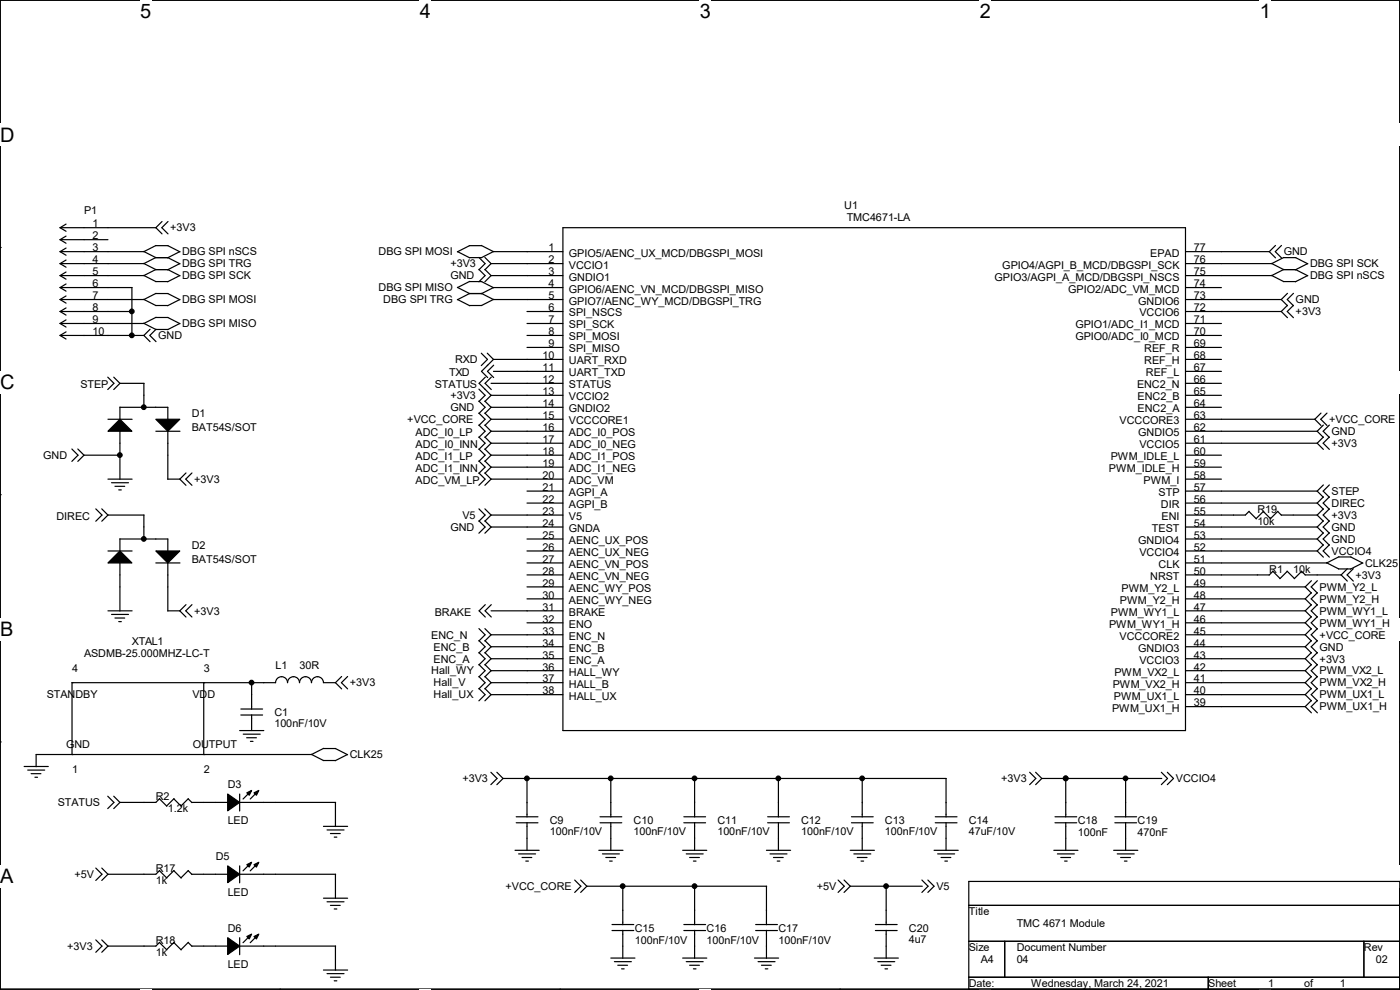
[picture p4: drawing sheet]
<svg xmlns="http://www.w3.org/2000/svg" width="297mm" height="210mm" viewBox="0 0 297 210" stroke-linecap="round" stroke-linejoin="round" font-family="sans-serif">
<path d="M0 0h297v209.8h-297z" fill="none" stroke="#000" stroke-width=".25"/>
<g fill="#fff">
<path d="M29.7 0h2.4v4.8h-2.4z"/>
<path d="M29.7 209.8h2.4v.2h-2.4z"/>
</g>
<path d="M59.4 0h.1M59.4 209.8h.1" fill="none" stroke="#000" stroke-width=".25"/>
<g fill="#fff">
<path d="M89.1 0h2.3v4.8h-2.3z"/>
<path d="M89.1 209.8h2.3v.2h-2.3z"/>
</g>
<path d="M118.8 0h.1M118.8 209.8h.1" fill="none" stroke="#000" stroke-width=".25"/>
<g fill="#fff">
<path d="M148.5 0h2.3v4.8h-2.3z"/>
<path d="M148.5 209.8h2.3v.2h-2.3z"/>
</g>
<path d="M178.2 0h.1M178.2 209.8h.1" fill="none" stroke="#000" stroke-width=".25"/>
<g fill="#fff">
<path d="M207.9 0h2.3v4.8h-2.3z"/>
<path d="M207.9 209.8h2.3v.2h-2.3z"/>
</g>
<path d="M237.6 0h.1M237.6 209.8h.1" fill="none" stroke="#000" stroke-width=".25"/>
<g fill="#fff">
<path d="M267.3 0h2.3v4.8h-2.3z"/>
<path d="M267.3 209.8h2.3v.2h-2.3z"/>
<path d="M0 26.2h3.1v4.8h-3.1z"/>
<path d="M297 26.2v4.8z"/>
<path d="M0 78.7h3.1v4.7h-3.1z"/>
<path d="M297 78.7v4.7z"/>
</g>
<path d="M0 52.5h.1M297 52.5h.1" fill="none" stroke="#000" stroke-width=".25"/>
<g fill="#fff">
<path d="M0 131.1h2.9v4.8h-2.9z"/>
<path d="M297 131.1v4.8z"/>
</g>
<path d="M0 104.9h.1M297 104.9h.1" fill="none" stroke="#000" stroke-width=".25"/>
<g fill="#fff">
<path d="M0 183.6h2.9v4.7h-2.9z"/>
<path d="M296.9 183.6h.1v4.7h-.1z"/>
</g>
<g fill="none" stroke="#000" stroke-width=".25">
<path d="M12.7 48.3h20.4M12.7 53.4h17.9M12.7 58.5h17.9M12.7 55.9h17.9M12.7 50.8h10.2M12.7 48.3l1.3 .8M12.7 50.8l1.3 .8M12.7 53.4l1.3 .7M12.7 55.9l1.3 .8M12.7 58.5l1.3 .7M14 47.5l-1.3 .8M14 50.1l-1.3 .7"/>
<path d="M14 52.6l-1.3 .8M14 55.2l-1.3 .7M14 57.7l-1.3 .8M30.5 58.4l2.5 1.3h2.6M33.1 52.1h2.5M33.1 52.1l-2.6 1.3 2.6 1.3h2.5M33.1 57.1l-2.6 1.4M33.1 54.6l-2.6 1.3 2.5 1.3h2.6M34.4 47l-1.3 1.3 1.3 1.3M35.6 52.1l2.6 1.3M35.6 57.2l2.6 1.3M35.6 54.7l2.6 1.3"/>
<path d="M35.6 47l-1.3 1.3 1.3 1.3M38.1 53.4l-2.5 1.3M38.1 58.5l-2.5 1.3M38.1 55.9l-2.5 1.3M97.1 53.4l2.6 1.3M99.6 52.1h2.6M99.6 54.7h2.6M99.6 59.7h2.6M99.6 52.1l-2.6 1.3M99.7 59.7l-2.6 1.3M101.6 54.6l1.3 1.3-1.3 1.3M101.6 57.1l1.3 1.4-1.3 1.3"/>
<path d="M102.1 52.1l2.6 1.3h14.7M102.2 59.7l2.5 1.3M102.9 54.6l1.3 1.3M102.9 57.1l1.3 1.4M104.2 55.9l-1.3 1.3M104.2 58.5l-1.3 1.3M104.2 58.5h15.2M104.2 55.9h15.2M104.7 53.3l-2.5 1.4M119.4 48.3h132.1v106.7h-132.1zM251.5 53.4h17.8M251.5 58.5h18.3"/>
<path d="M251.5 55.9h18.3M269.7 55.9l2.7 1.2-2.6 1.4M269.7 58.4l2.6 1.3M269.8 55.9l2.5-1.2h2.6l2.6 1.3M270.6 52.1l-1.3 1.3 1.3 1.3M271.9 52.1l-1.3 1.3 1.3 1.3M272.3 57.2h2.6l2.6 1.3M272.3 59.7h2.6M277.4 58.5l-2.6 1.3M277.4 55.9l-2.6 1.3M12.7 63.5h17.9M12.7 71.2h17.9"/>
<path d="M12.7 68.6h17.9M12.7 61h15.3v10.2M12.7 66.1h15.3M12.7 61l1.3 .8M12.7 63.5l1.3 .8M12.7 66.1l1.3 .7M12.7 68.6l1.3 .8M12.7 71.2l1.3 .7M14 60.2l-1.3 .8M14 62.8l-1.3 .7M14 65.3l-1.3 .8M14 67.9l-1.3 .7"/>
<path d="M14 70.4l-1.3 .8M30.5 63.5l2.5 1.3h2.6M30.5 68.6l2.5 1.3h2.6M31.8 69.8l-1.3 1.4 1.3 1.3M33.1 62.3h2.5M33.1 67.4h2.5M33.1 69.8l-1.3 1.4 1.3 1.3M33.1 62.2l-2.6 1.3M33.1 67.3l-2.6 1.3M35.6 62.3l2.6 1.3M35.6 67.4l2.6 1.3M38.1 63.5l-2.5 1.4"/>
<path d="M38.1 68.6l-2.5 1.3M97 61l2.6 1.3-2.6 1.3M97.1 63.5l2.6 1.4M99.6 62.3h2.6M99.6 64.8h2.6M102.1 74.9l1.3 1.3-1.3 1.4M102.1 62.2l2.6 1.3h14.7M103.4 74.9l1.3 1.3M104.7 76.2l-2.5 2.6 1.3 1.3M104.7 76.2h14.7M104.7 78.8h14.7M104.7 77.5l-1.3 1.3 1.3 1.3"/>
<path d="M104.7 63.5l-2.5 1.3M111.8 71.2h7.6M111.8 68.6h7.6M111.8 73.7h7.6M111.8 66.1h7.6M119.4 61h-14.7l-2.6 1.3M251.5 63.5h20.4M251.5 71.2h7.6M251.5 68.6h7.6M251.5 61h7.6M251.5 76.2h7.6M251.5 78.8h7.6"/>
<path d="M251.5 73.7h7.6M251.5 66.1h20.4M273.1 64.8l-1.3 1.3 1.3 1.3M273.1 62.2l-1.3 1.3 1.3 1.4M274.4 64.8l-1.3 1.3 1.3 1.3M274.4 62.2l-1.3 1.3 1.3 1.4M15.2 95.2l1.4 1.4-1.4 1.3M16.5 95.2l1.3 1.4M17.8 96.6l-1.3 1.3M17.8 96.6h7.7M22.9 80l1.3 1.3-1.3 1.3M22.9 88.9h5.1"/>
<path d="M24.1 80l1.3 1.3M25.4 81.3l-1.3 1.3M25.4 86.4h10.2v2.6M25.4 81.3h5.2M25.4 86.4v2.5M25.4 91.4v10.3M30.5 81.3v5.1M33.1 91.5h5.1M35.6 91.5v10.2M101.6 82.5l1.3 1.4-1.3 1.3M101.6 85.1l1.3 1.3-1.3 1.3M101.6 87.6l1.3 1.3-1.3 1.4"/>
<path d="M101.6 97.8l1.3 1.3-1.3 1.3M101.6 90.2l1.3 1.3-1.3 1.3M101.6 95.2l1.3 1.4-1.3 1.3M101.6 92.7l1.3 1.3-1.3 1.3M102.9 85.1l1.3 1.3M102.9 87.6l1.3 1.3M102.9 97.8l1.3 1.3M102.9 90.2l1.3 1.3M102.9 95.2l1.3 1.4M102.9 92.7l1.3 1.3M103 80l-1.4 1.3 2.6 2.6M104.2 83.9l-1.3 1.3"/>
<path d="M104.2 86.4l-1.3 1.3M104.2 88.9l-1.3 1.4M104.2 99.1l-1.3 1.3M104.2 91.5l-1.3 1.3M104.2 96.6l-1.3 1.3M104.2 94l-1.3 1.3M104.2 94h15.2M104.2 91.5h15.2M104.2 99.1h15.2M104.2 96.6h15.2M104.2 86.4h15.2M104.2 83.9h15.2"/>
<path d="M104.2 81.3h15.2M104.2 88.9h15.2M104.2 80l-1.3 1.3 1.3 1.3M251.5 94h28M251.5 91.5h28M251.5 99.1h7.6M251.5 96.6h7.6M251.5 86.4h7.6M251.5 83.9h7.6M251.5 81.3h7.6M251.5 88.9h27.5M280.2 87.6l-1.3 1.3 1.3 1.4"/>
<path d="M280.8 92.7l-1.4 1.3 1.4 1.3M280.8 90.2l-1.4 1.3 1.4 1.3M281.5 87.6l-1.3 1.3 1.3 1.4M282 92.7l-1.3 1.3 1.3 1.3M282 90.2l-1.3 1.3 1.3 1.3M20.3 107.9l1.3 1.4-1.3 1.3M21.6 107.9l1.3 1.4M22.9 109.3l-1.3 1.3M22.9 101.6h5.1M22.9 116.9h5.1M22.9 109.3h7.7M23.7 102.4h3.6"/>
<path d="M24.4 103.2h2.1M25.2 103.9h.5M25.4 114.3h10.2v2.6M25.4 114.3v2.6M25.4 119.4v10.2M30.5 109.3v5M33.1 119.4h5.1M35.6 101.6h2.6M35.6 119.4v10.2M39.5 100.3l-1.4 1.3 1.4 1.4M40.7 100.3l-1.3 1.3 1.3 1.4M101.6 110.5l1.3 1.3-1.3 1.3"/>
<path d="M101.6 107.9l1.3 1.4-1.3 1.3M101.6 100.3l1.3 1.3-1.3 1.4M102.9 110.5l1.3 1.3M102.9 107.9l1.3 1.4M102.9 100.3l1.3 1.3M104.2 111.8l-1.3 1.3M104.2 109.3l-1.3 1.3M104.2 101.6l-1.3 1.4M104.2 101.6h15.2M104.2 109.3h15.2M104.2 111.8h15.2M111.8 116.9h7.6"/>
<path d="M111.8 114.3h7.6M111.8 119.4h7.6M111.8 104.2h7.6M111.8 106.7h7.6M251.5 101.6h7.6M251.5 116.9h28M251.5 114.3h28M251.5 119.4h30M251.5 104.2h28M251.5 106.7h28M251.5 111.8h28M265 108.5l1.5 1.6"/>
<path d="M265 108.5l-.8 .8h-12.7M268 108.5l1.6 1.6M268.1 108.5l-1.6 1.5M271.1 108.5l.8 .8M271.1 108.5l-1.6 1.5M271.8 109.3h7.7M280.8 105.4l-1.4 1.3 1.4 1.3M280.8 102.9l-1.4 1.3 1.4 1.3M280.8 110.5l-1.4 1.3 1.4 1.3M280.8 115.6l-1.4 1.3 1.4 1.3M280.8 107.9l-1.4 1.4 1.4 1.3M280.8 113l-1.4 1.3 1.4 1.4"/>
<path d="M281.4 119.4l2.6 1.3M282 105.4l-1.3 1.3 1.3 1.3M282 102.9l-1.3 1.3 1.3 1.3M282 110.5l-1.3 1.3 1.3 1.3M282 115.6l-1.3 1.3 1.3 1.3M282 107.9l-1.3 1.4 1.3 1.3M282 113l-1.3 1.3 1.3 1.4M284 118.2h2.6M284.1 118.1l-2.6 1.3M286.6 118.2l2.5 1.3M289.1 119.4l-2.6 1.3M22.9 129.6h5.1"/>
<path d="M23.7 130.3h3.6M24.4 131.1h2.1M25.2 131.9h.5M35.6 129.6h2.6M39.5 128.3l-1.4 1.3 1.4 1.3M40.7 128.3l-1.3 1.3 1.3 1.3M101.6 135.9l1.3 1.3-1.3 1.3M101.6 138.4l1.3 1.3-1.3 1.4M101.6 133.3l1.3 1.4-1.3 1.3M102.9 135.9l1.3 1.3M102.9 138.4l1.3 1.3M102.9 133.3l1.3 1.4"/>
<path d="M103 128.3l-1.4 1.3 1.4 1.3M104.2 137.2l-1.3 1.3M104.2 139.7l-1.3 1.4M104.2 134.7l-1.3 1.3M104.2 129.6h15.2M104.2 139.7h15.2M104.2 137.2h15.2M104.2 134.7h15.2M104.2 128.3l-1.3 1.3 1.3 1.3M111.8 122h7.6M111.8 127h7.6M111.8 124.5h7.6"/>
<path d="M111.8 132.1h7.6M251.5 129.6h25.4M251.5 122h17.8M251.5 127h25.4M251.5 124.5h25.4M251.5 139.7h25.4M251.5 137.2h25.4M251.5 134.7h25.4M251.5 132.1h25.4M270 121.2l1.6 1.5M270 121.2l-.8 .8M273 121.2l1.6 1.5"/>
<path d="M273.1 121.2l-1.6 1.6M276.1 121.2l.8 .8h7.7M276.1 121.2l-1.5 1.6M278.2 128.3l-1.3 1.3 1.3 1.3M278.2 138.4l-1.3 1.3 1.3 1.4M278.2 135.9l-1.3 1.3 1.3 1.3M278.2 133.3l-1.3 1.4 1.3 1.3M278.2 125.7l-1.3 1.3 1.3 1.4M278.2 123.2l-1.3 1.3 1.3 1.3M278.2 130.8l-1.3 1.3 1.3 1.3M279.5 128.3l-1.3 1.3 1.3 1.3M279.5 138.4l-1.3 1.3 1.3 1.4"/>
<path d="M279.5 135.9l-1.3 1.3 1.3 1.3M279.5 133.3l-1.3 1.4 1.3 1.3M279.5 125.7l-1.3 1.3 1.3 1.4M279.5 123.2l-1.3 1.3 1.3 1.3M279.5 130.8l-1.3 1.3 1.3 1.3M284 120.7h2.6M284.5 122l1.3 1.3M285.8 120.6l-1.3 1.4M287.1 120.6l-1.3 1.4 1.3 1.3M0 157.4h.1M15.3 144.8h43.2a1.27 1.27 0 0 1 1.2-1.2 1.27 1.27 0 0 1 1.3 1.2 1.27 1.27 0 0 1 1.3-1.2 1.27 1.27 0 0 1 1.2 1.2 1.27 1.27 0 0 1 1.3-1.2 1.27 1.27 0 0 1 1.3 1.2 1.27 1.27 0 0 1 1.3-1.2 1.27 1.27 0 0 1 1.2 1.2h2.6M15.3 144.8h.1"/>
<path d="M15.3 144.8v15.3M43.2 144.8h.1M43.2 144.8v15.3M50.8 155h5.2M51.1 151.7h4.6M51.1 150.4h4.6M51.6 155.7h3.6M52.3 156.5h2.1M53.1 157.3h.6M53.4 144.8v5.7M53.4 151.6v3.4M68.6 158.8h2.6"/>
<path d="M68.7 158.7l-2.6 1.4M71.2 144.8l1.3 1.3M71.2 158.8l2.5 1.3M72.5 143.5l-1.3 1.3M73.7 143.5l-1.3 1.3 1.3 1.3M101.6 146l1.3 1.4-1.3 1.3M101.6 143.5l1.3 1.3-1.3 1.3M101.6 141l1.3 1.3-1.3 1.3M102.9 146l1.3 1.4M102.9 143.5l1.3 1.3M102.9 141l1.3 1.3M104.2 147.4l-1.3 1.3"/>
<path d="M104.2 144.8l-1.3 1.3M104.2 142.3l-1.3 1.3M104.2 144.8h15.2M104.2 147.4h15.2M104.2 142.3h15.2M251.5 144.8h25.4M251.5 147.4h25.4M251.5 142.3h25.4M251.5 149.9h25.4M278.2 143.5l-1.3 1.3 1.3 1.3M278.2 141l-1.3 1.3 1.3 1.3M278.2 148.6l-1.3 1.3 1.3 1.3"/>
<path d="M278.2 146l-1.3 1.4 1.3 1.3M279.5 143.5l-1.3 1.3 1.3 1.3M279.5 141l-1.3 1.3 1.3 1.3M279.5 148.6l-1.3 1.3 1.3 1.3M279.5 146l-1.3 1.4 1.3 1.3M297 157.4h.1M5.1 162.6h5.1M5.9 163.4h3.6M6.6 164.1h2.1M7.4 164.9h.6M15.3 160.1h.1M22.9 168.9l1.3 1.3-1.3 1.3"/>
<path d="M24.1 168.9l1.3 1.3M25.4 170.2l-1.3 1.3M33.8 169.5l1.6 1.5M33.9 169.4l-.8 .8h-7.7M36.9 169.5l1.5 1.5M36.9 169.4l-1.6 1.6M39.9 169.5l.8 .8M40 169.4l-1.6 1.6M40.7 170.2h7.6M43.2 160.1h.1M50.8 168.4v3.6M50.8 170.2h20.4"/>
<path d="M53.1 167.9l-1.5 1.6M54.7 167.9l-1.6 1.6M66 160l2.6 1.3M66.1 160.1h-58.4v2.5M68.6 161.3h2.6M68.6 175.3h5.1M69.4 176.1h3.6M70.1 176.8h2.1M70.9 177.6h.6M71.2 170.2v5.1M73.7 160.1l-2.6 1.3M104.1 163.8l1.4 1.3-1.4 1.4"/>
<path d="M105.4 163.8l1.3 1.3M106.7 165.1l-1.3 1.4M106.7 165.1h94M109.5 174.5h4.6M109.5 173.3h4.6M111.8 165.1v8.2M111.8 174.5v5.9M127.3 174.5h4.6M127.3 173.3h4.6M129.6 165.1v8.2M129.6 174.5v5.9M145.1 174.5h4.6"/>
<path d="M145.1 173.3h4.6M147.4 165.1v8.2M147.4 174.5v5.9M162.9 174.5h4.6M162.9 173.3h4.6M165.1 165.1v8.2M165.1 174.5v5.9M180.6 174.5h4.7M180.6 173.3h4.7M182.9 165.1v8.2M182.9 174.5v5.9M198.4 174.5h4.6"/>
<path d="M198.4 173.3h4.6M200.7 165.1v8.2M200.7 174.5v5.9M218.4 163.8l1.4 1.3-1.4 1.4M219.7 163.8l1.3 1.3M221 165.1l-1.3 1.4M221 165.1h25.5M223.8 174.5h4.6M223.8 173.3h4.6M226.1 165.1v8.2M226.1 174.5v5.9M236.5 174.5h4.6"/>
<path d="M236.5 173.3h4.6M238.8 165.1v8.2M238.8 174.5v5.9M246.4 163.8l1.3 1.3-1.3 1.4M247.6 163.8l1.4 1.3-1.4 1.4M20.3 184.1l1.3 1.4-1.3 1.3M20.3 199.4l1.3 1.3-1.3 1.3M21.6 184.1l1.3 1.4M21.6 199.4l1.3 1.3M22.9 185.5l-1.3 1.3M33.8 184.7l1.6 1.6M33.8 199.9l1.6 1.6"/>
<path d="M33.9 184.7l-.8 .8h-10.2M33.9 199.9l-.8 .8h-10.2M36.9 184.7l1.5 1.6M36.9 199.9l1.5 1.6M36.9 184.7l-1.6 1.5M36.9 199.9l-1.6 1.6M39.9 199.9l.8 .8M40 199.9l-1.6 1.6M40.7 185.5h7.6M40.7 185.5l-.8-.8-1.5 1.5M50.8 183.7v3.6M50.8 198.9v3.6"/>
<path d="M50.8 185.5h20.4M53.1 183.2l-1.5 1.5M53.1 198.4l-1.5 1.6M54.7 183.2l-1.6 1.5M54.7 198.4l-1.6 1.6M68.6 190.5h5.1M69.4 191.3h3.6M70.1 192.1h2.1M70.9 192.8h.6M71.2 185.5v5.1M109.3 180.4h5.1M110 181.1h3.6"/>
<path d="M110.7 181.9h2.1M111.5 182.7h.6M121.9 186.7l1.3 1.3-1.3 1.3M123.2 186.7l1.3 1.3M124.5 188l-1.3 1.3M124.5 188h38.1M127 180.4h5.2M127.8 181.1h3.6M128.5 181.9h2.1M129.3 182.7h.6M129.8 197.4h4.7M129.8 196.1h4.7"/>
<path d="M132.1 188v8.2M132.1 197.4v5.9M144.8 180.4h5.1M145.1 197.4h4.6M145.1 196.1h4.6M145.6 181.1h3.6M146.3 181.9h2.1M147.1 182.7h.6M147.4 188v8.2M147.4 197.4v5.9M160.3 197.4h4.6M160.3 196.1h4.6"/>
<path d="M162.6 180.4h5.1M162.6 188v8.2M162.6 197.4v5.9M163.4 181.1h3.6M164.1 181.9h2.1M164.9 182.7h.5M177.8 186.7l1.3 1.3-1.3 1.3M179.1 186.7l1.3 1.3M180.4 188l-1.3 1.3M180.4 180.4h5.1M180.4 188h15.3M181.1 181.1h3.6"/>
<path d="M181.9 181.9h2M182.7 182.7h.5M185.7 197.4h4.6M185.7 196.1h4.6M188 188v8.2M188 197.4v5.9M195.6 186.7l1.3 1.3-1.3 1.3M196.8 186.7l1.4 1.3-1.4 1.3M198.2 180.4h5.1M198.9 181.1h3.6M199.6 181.9h2.1M200.4 182.7h.6"/>
<path d="M205.5 187h91.5v22.8h-91.5zM205.5 192.1h91.5M205.5 199.7h91.5M213.1 199.7v7.6M223.6 180.4h5.1M224.3 181.1h3.6M225 181.9h2.1M225.8 182.7h.6M236.3 180.4h5.1M237 181.1h3.6M237.7 181.9h2.1M238.5 182.7h.6"/>
<path d="M289.3 199.7v7.6M22.9 200.7l-1.3 1.3M40.7 200.7h7.6M50.8 200.7h20.4M68.6 205.8h5.1M69.4 206.5h3.6M70.1 207.3h2.1M70.9 208.1h.6M71.2 200.7v5.1M129.6 203.2h5.1M130.3 204h3.6M131.1 204.8h2"/>
<path d="M131.9 205.5h.5M144.8 203.2h5.1M145.6 204h3.6M146.3 204.8h2.1M147.1 205.5h.6M160.1 203.2h5.1M160.8 204h3.6M161.5 204.8h2.1M162.3 205.5h.6M185.5 203.2h5.1M186.2 204h3.6M186.9 204.8h2.1"/>
<path d="M187.7 205.5h.6M205.5 207.3h91.5M256.3 207.3v2.5"/>
</g>
<g fill="#000" stroke="#000" stroke-width=".25">
<path d="M25.4 88.9l2.6 2.6h-5.1z" fill-rule="evenodd"/>
<path d="M33.1 88.9h5l-2.5 2.6z" fill-rule="evenodd"/>
<path d="M22.9 119.4l2.5-2.5 2.6 2.5z" fill-rule="evenodd"/>
<path d="M33.1 116.9h5l-2.5 2.5z" fill-rule="evenodd"/>
<path d="M48.3 168.4l2.5 1.8-2.5 1.8z" fill-rule="evenodd"/>
<path d="M52.4 168.2l1-.5-.5 1z" fill-rule="evenodd"/>
<path d="M53.9 168.2l1-.5-.5 1z" fill-rule="evenodd"/>
<path d="M48.3 183.7l2.5 1.8-2.5 1.7z" fill-rule="evenodd"/>
<path d="M52.4 183.4l1-.5-.5 1z" fill-rule="evenodd"/>
<path d="M52.4 198.7l1-.5-.5 1z" fill-rule="evenodd"/>
<path d="M53.9 183.4l1-.5-.5 1z" fill-rule="evenodd"/>
<path d="M53.9 198.7l1-.5-.5 1z" fill-rule="evenodd"/>
<path d="M48.3 198.9l2.5 1.8-2.5 1.8z" fill-rule="evenodd"/>
<circle cx="28" cy="66.1" r=".49"/>
<circle cx="28" cy="71.1" r=".49"/>
<circle cx="25.4" cy="96.5" r=".49"/>
<circle cx="30.5" cy="86.4" r=".49"/>
<circle cx="30.5" cy="114.3" r=".49"/>
<circle cx="53.4" cy="144.8" r=".49"/>
<circle cx="111.8" cy="165.1" r=".49"/>
<circle cx="129.6" cy="165.1" r=".49"/>
<circle cx="147.3" cy="165.1" r=".49"/>
<circle cx="165.1" cy="165.1" r=".49"/>
<circle cx="182.9" cy="165.1" r=".49"/>
<circle cx="226.1" cy="165.1" r=".49"/>
<circle cx="238.8" cy="165.1" r=".49"/>
<circle cx="132.1" cy="188" r=".49"/>
<circle cx="147.3" cy="188" r=".49"/>
<circle cx="188" cy="188" r=".49"/>
</g>
<g font-size="4.2">
<text x="29.7" y="3.9">5</text>
<text x="89.1" y="3.9">4</text>
<text x="148.5" y="3.9">3</text>
<text x="207.9" y="3.9">2</text>
<text x="267.3" y="3.9">1</text>
<text x="0" y="30.1">D</text>
<text x="0" y="82.5">C</text>
<text x="0" y="135">B</text>
<text x="0" y="187.4">A</text>
<text x="297" y="187.4">A</text>
</g>
<g font-size="2.3">
<text x="17.8" y="45.3">P1</text>
<text x="179.1" y="44.3">U1</text>
<text x="179.6" y="46.8">TMC4671-LA</text>
<text x="19.6" y="48.3">1</text>
<text x="19.6" y="50.8">2</text>
<text x="19.6" y="53.3">3</text>
<text x="36.1" y="49.1">+3V3</text>
<text x="116.4" y="53.3">1</text>
<text x="253.3" y="53.3">77</text>
<text x="19.6" y="55.9">4</text>
<text x="19.6" y="58.4">5</text>
<text x="38.7" y="54.2">DBG SPI nSCS</text>
<text x="38.7" y="59.3">DBG SPI SCK</text>
<text x="38.7" y="56.7">DBG SPI TRG</text>
<text x="80.3" y="54.2">DBG SPI MOSI</text>
<text x="95.5" y="56.7">+3V3</text>
<text x="95.5" y="59.3">GND</text>
<text x="116.4" y="58.4">3</text>
<text x="116.4" y="55.9">2</text>
<text x="120.7" y="59.5">GNDIO1</text>
<text x="120.7" y="54.4">GPIO5/AENC_UX_MCD/DBGSPI_MOSI</text>
<text x="120.7" y="57">VCCIO1</text>
<text x="211" y="59.5">GPIO3/AGPI_A_MCD/DBGSPI_NSCS</text>
<text x="212.6" y="57">GPIO4/AGPI_B_MCD/DBGSPI_SCK</text>
<text x="244" y="54.4">EPAD</text>
<text x="253.3" y="58.4">75</text>
<text x="253.3" y="55.9">76</text>
<text x="272.3" y="54.2">GND</text>
<text x="277.9" y="59.3">DBG SPI nSCS</text>
<text x="277.9" y="56.7">DBG SPI SCK</text>
<text x="19.6" y="61">6</text>
<text x="19.6" y="63.5">7</text>
<text x="38.7" y="64.3">DBG SPI MOSI</text>
<text x="80.3" y="61.8">DBG SPI MISO</text>
<text x="81.3" y="64.3">DBG SPI TRG</text>
<text x="116.4" y="61">4</text>
<text x="116.4" y="63.5">5</text>
<text x="120.7" y="62.1">GPIO6/AENC_VN_MCD/DBGSPI_MISO</text>
<text x="120.7" y="64.6">GPIO7/AENC_WY_MCD/DBGSPI_TRG</text>
<text x="226.6" y="62.1">GPIO2/ADC_VM_MCD</text>
<text x="241.5" y="64.6">GNDIO6</text>
<text x="253.3" y="63.5">73</text>
<text x="253.3" y="61">74</text>
<text x="274.9" y="64.3">GND</text>
<text x="19.6" y="71.1">10</text>
<text x="19.6" y="66">8</text>
<text x="19.6" y="68.6">9</text>
<text x="33.6" y="72">GND</text>
<text x="38.7" y="69.4">DBG SPI MISO</text>
<text x="116.4" y="71.1">8</text>
<text x="116.4" y="66">6</text>
<text x="116.4" y="68.6">7</text>
<text x="120.7" y="67.1">SPI_NSCS</text>
<text x="120.7" y="69.7">SPI_SCK</text>
<text x="228.1" y="69.7">GPIO1/ADC_I1_MCD</text>
<text x="241.7" y="67.1">VCCIO6</text>
<text x="253.3" y="71.1">70</text>
<text x="253.3" y="68.6">71</text>
<text x="253.3" y="66">72</text>
<text x="274.9" y="66.9">+3V3</text>
<text x="96.6" y="77">RXD</text>
<text x="115.1" y="76.2">10</text>
<text x="116.4" y="73.7">9</text>
<text x="120.7" y="74.8">SPI_MISO</text>
<text x="120.7" y="72.2">SPI_MOSI</text>
<text x="120.7" y="77.3">UART_RXD</text>
<text x="228.1" y="72.2">GPIO0/ADC_I0_MCD</text>
<text x="242.7" y="77.3">REF_H</text>
<text x="242.7" y="74.8">REF_R</text>
<text x="253.3" y="76.2">68</text>
<text x="253.3" y="73.7">69</text>
<text x="17.1" y="82.4">STEP</text>
<text x="92.2" y="82.4">STATUS</text>
<text x="95.3" y="79.8">TXD</text>
<text x="115.1" y="81.3">12</text>
<text x="115.1" y="78.7">11</text>
<text x="115.1" y="83.8">13</text>
<text x="120.7" y="82.4">STATUS</text>
<text x="120.7" y="79.8">UART_TXD</text>
<text x="241.2" y="82.4">ENC2_N</text>
<text x="243.1" y="79.8">REF_L</text>
<text x="253.3" y="83.8">65</text>
<text x="253.3" y="81.3">66</text>
<text x="253.3" y="78.7">67</text>
<text x="40.7" y="88.5">D1</text>
<text x="86.4" y="89.7">+VCC_CORE</text>
<text x="95.5" y="84.7">+3V3</text>
<text x="95.5" y="87.2">GND</text>
<text x="115.1" y="86.4">14</text>
<text x="115.1" y="88.9">15</text>
<text x="120.7" y="87.5">GNDIO2</text>
<text x="120.7" y="84.9">VCCIO2</text>
<text x="241.3" y="87.5">ENC2_A</text>
<text x="241.3" y="84.9">ENC2_B</text>
<text x="253.3" y="86.4">64</text>
<text x="253.3" y="88.9">63</text>
<text x="282" y="89.7">+VCC_CORE</text>
<text x="40.7" y="91.5">BAT54S/SOT</text>
<text x="88.2" y="92.5">ADC_I0_LP</text>
<text x="88.2" y="95.1">ADC_I0_INN</text>
<text x="115.1" y="94">17</text>
<text x="115.1" y="91.4">16</text>
<text x="120.7" y="95.1">ADC_I0_NEG</text>
<text x="120.7" y="92.5">ADC_I0_POS</text>
<text x="120.7" y="90">VCCCORE1</text>
<text x="237.5" y="90">VCCCORE3</text>
<text x="241.5" y="92.5">GNDIO5</text>
<text x="241.7" y="95.1">VCCIO5</text>
<text x="253.3" y="91.4">62</text>
<text x="253.3" y="94">61</text>
<text x="282.5" y="94.8">+3V3</text>
<text x="282.5" y="92.3">GND</text>
<text x="9.2" y="97.4">GND</text>
<text x="88.2" y="100.2">ADC_I1_INN</text>
<text x="88.2" y="97.6">ADC_I1_LP</text>
<text x="115.1" y="99.1">19</text>
<text x="115.1" y="96.5">18</text>
<text x="115.1" y="101.6">20</text>
<text x="120.7" y="100.2">ADC_I1_NEG</text>
<text x="120.7" y="97.6">ADC_I1_POS</text>
<text x="235.2" y="100.2">PWM_IDLE_H</text>
<text x="235.6" y="97.6">PWM_IDLE_L</text>
<text x="253.3" y="101.6">58</text>
<text x="253.3" y="99.1">59</text>
<text x="253.3" y="96.5">60</text>
<text x="41.2" y="102.4">+3V3</text>
<text x="88.2" y="102.7">ADC_VM_LP</text>
<text x="115.1" y="104.1">21</text>
<text x="115.1" y="106.7">22</text>
<text x="120.7" y="102.7">ADC_VM</text>
<text x="120.7" y="105.2">AGPI_A</text>
<text x="120.7" y="107.8">AGPI_B</text>
<text x="242.6" y="102.7">PWM_I</text>
<text x="245.8" y="105.2">STP</text>
<text x="246.3" y="107.8">DIR</text>
<text x="253.3" y="106.7">56</text>
<text x="253.3" y="104.1">57</text>
<text x="282.5" y="107.5">DIREC</text>
<text x="282.5" y="105">STEP</text>
<text x="12" y="110.3">DIREC</text>
<text x="95.5" y="112.6">GND</text>
<text x="98.1" y="110.1">V5</text>
<text x="115.1" y="111.8">24</text>
<text x="115.1" y="109.2">23</text>
<text x="120.7" y="112.9">GNDA</text>
<text x="120.7" y="110.3">V5</text>
<text x="244.4" y="112.9">TEST</text>
<text x="246.4" y="110.3">ENI</text>
<text x="253.3" y="109.2">55</text>
<text x="253.3" y="111.8">54</text>
<text x="266.7" y="108.8">R19</text>
<text x="266.7" y="111.3">10k</text>
<text x="282.5" y="112.6">GND</text>
<text x="282.5" y="110.1">+3V3</text>
<text x="40.7" y="116.4">D2</text>
<text x="40.7" y="119.5">BAT54S/SOT</text>
<text x="115.1" y="116.8">26</text>
<text x="115.1" y="114.3">25</text>
<text x="115.1" y="119.4">27</text>
<text x="120.7" y="117.9">AENC_UX_NEG</text>
<text x="120.7" y="115.4">AENC_UX_POS</text>
<text x="241.5" y="115.4">GNDIO4</text>
<text x="241.7" y="117.9">VCCIO4</text>
<text x="253.3" y="119.4">51</text>
<text x="253.3" y="114.3">53</text>
<text x="253.3" y="116.8">52</text>
<text x="282.5" y="115.1">GND</text>
<text x="282.5" y="117.7">VCCIO4</text>
<text x="115.1" y="121.9">28</text>
<text x="115.1" y="124.5">29</text>
<text x="120.7" y="123">AENC_VN_NEG</text>
<text x="120.7" y="120.5">AENC_VN_POS</text>
<text x="120.7" y="125.6">AENC_WY_POS</text>
<text x="238" y="125.6">PWM_Y2_L</text>
<text x="244" y="123">NRST</text>
<text x="245.8" y="120.5">CLK</text>
<text x="253.3" y="121.9">50</text>
<text x="253.3" y="124.5">49</text>
<text x="269.3" y="121.5">R1</text>
<text x="274.4" y="121.5">10k</text>
<text x="280" y="125.3">PWM_Y2_L</text>
<text x="287.6" y="122.8">+3V3</text>
<text x="289.6" y="120.2">CLK25</text>
<text x="41.2" y="130.4">+3V3</text>
<text x="92.2" y="130.6">BRAKE</text>
<text x="115.1" y="127">30</text>
<text x="115.1" y="129.5">31</text>
<text x="120.7" y="128.1">AENC_WY_NEG</text>
<text x="120.7" y="130.6">BRAKE</text>
<text x="235.7" y="130.6">PWM_WY1_L</text>
<text x="237.6" y="128.1">PWM_Y2_H</text>
<text x="253.3" y="129.5">47</text>
<text x="253.3" y="127">48</text>
<text x="280" y="127.8">PWM_Y2_H</text>
<text x="280" y="130.4">PWM_WY1_L</text>
<text x="28" y="136.7">XTAL1</text>
<text x="91.5" y="135.5">ENC_N</text>
<text x="115.1" y="137.2">34</text>
<text x="115.1" y="134.6">33</text>
<text x="115.1" y="132.1">32</text>
<text x="120.7" y="135.7">ENC_N</text>
<text x="120.7" y="133.2">ENO</text>
<text x="235.3" y="133.2">PWM_WY1_H</text>
<text x="237.5" y="135.7">VCCCORE2</text>
<text x="253.3" y="137.2">44</text>
<text x="253.3" y="132.1">46</text>
<text x="253.3" y="134.6">45</text>
<text x="280" y="135.5">+VCC_CORE</text>
<text x="280" y="132.9">PWM_WY1_H</text>
<text x="15.3" y="142.5">4</text>
<text x="17.8" y="139.3">ASDMB-25.000MHZ-LC-T</text>
<text x="43.3" y="142.5">3</text>
<text x="58.5" y="141.8">L1</text>
<text x="63.6" y="141.8">30R</text>
<text x="91.5" y="143.1">Hall_WY</text>
<text x="92" y="138">ENC_B</text>
<text x="92" y="140.5">ENC_A</text>
<text x="115.1" y="139.7">35</text>
<text x="115.1" y="142.2">36</text>
<text x="120.7" y="140.8">ENC_A</text>
<text x="120.7" y="138.3">ENC_B</text>
<text x="120.7" y="143.3">HALL_WY</text>
<text x="236.4" y="143.3">PWM_VX2_L</text>
<text x="241.5" y="138.3">GNDIO3</text>
<text x="241.7" y="140.8">VCCIO3</text>
<text x="253.3" y="142.2">42</text>
<text x="253.3" y="139.7">43</text>
<text x="280" y="140.5">+3V3</text>
<text x="280" y="138">GND</text>
<text x="280" y="143.1">PWM_VX2_L</text>
<text x="9.9" y="148.2">STANDBY</text>
<text x="40.8" y="148.2">VDD</text>
<text x="74.2" y="145.6">+3V3</text>
<text x="92" y="148.2">Hall_UX</text>
<text x="92" y="145.6">Hall_V</text>
<text x="115.1" y="144.8">37</text>
<text x="115.1" y="147.3">38</text>
<text x="120.7" y="145.9">HALL_B</text>
<text x="120.7" y="148.4">HALL_UX</text>
<text x="236.1" y="145.9">PWM_VX2_H</text>
<text x="236.3" y="148.4">PWM_UX1_L</text>
<text x="253.3" y="149.9">39</text>
<text x="253.3" y="147.3">40</text>
<text x="253.3" y="144.8">41</text>
<text x="280" y="145.6">PWM_VX2_H</text>
<text x="280" y="148.2">PWM_UX1_L</text>
<text x="58.2" y="152">C1</text>
<text x="58.2" y="154.3">100nF/10V</text>
<text x="235.9" y="151">PWM_UX1_H</text>
<text x="280" y="150.7">PWM_UX1_H</text>
<text x="14" y="158.7">GND</text>
<text x="40.9" y="158.7">OUTPUT</text>
<text x="74.2" y="160.9">CLK25</text>
<text x="15.3" y="163.9">1</text>
<text x="43.3" y="163.9">2</text>
<text x="48.3" y="167.2">D3</text>
<text x="98.1" y="165.9">+3V3</text>
<text x="212.4" y="165.9">+3V3</text>
<text x="249.5" y="165.9">VCCIO4</text>
<text x="12.2" y="171">STATUS</text>
<text x="33.1" y="169.8">R2</text>
<text x="35.6" y="172.3">1.2k</text>
<text x="48.3" y="174.8">LED</text>
<text x="116.6" y="174.8">C9</text>
<text x="116.6" y="177.1">100nF/10V</text>
<text x="134.4" y="174.8">C10</text>
<text x="134.4" y="177.1">100nF/10V</text>
<text x="152.2" y="174.8">C11</text>
<text x="152.2" y="177.1">100nF/10V</text>
<text x="170" y="174.8">C12</text>
<text x="170" y="177.1">100nF/10V</text>
<text x="187.8" y="174.8">C13</text>
<text x="187.8" y="177.1">100nF/10V</text>
<text x="205.5" y="174.8">C14</text>
<text x="205.5" y="177.1">47uF/10V</text>
<text x="228.6" y="174.8">C18</text>
<text x="228.6" y="177.4">100nF</text>
<text x="241.3" y="174.8">C19</text>
<text x="241.3" y="177.4">470nF</text>
<text x="33.1" y="185">R17</text>
<text x="45.8" y="182.5">D5</text>
<text x="15.8" y="186.3">+5V</text>
<text x="33.1" y="187.5">1k</text>
<text x="48.3" y="190.1">LED</text>
<text x="107.2" y="188.8">+VCC_CORE</text>
<text x="173.3" y="188.8">+5V</text>
<text x="198.7" y="188.8">V5</text>
<text x="48.3" y="197.7">D6</text>
<text x="134.7" y="197.7">C15</text>
<text x="149.9" y="197.7">C16</text>
<text x="165.1" y="197.7">C17</text>
<text x="192.8" y="197.7">C20</text>
<text x="205.5" y="194.1">Title</text>
<text x="215.7" y="196.7">TMC 4671 Module</text>
<text x="14.3" y="201.5">+3V3</text>
<text x="33.1" y="200.2">R18</text>
<text x="33.1" y="202.8">1k</text>
<text x="134.7" y="200.2">100nF/10V</text>
<text x="149.9" y="200.2">100nF/10V</text>
<text x="165.1" y="200.2">100nF/10V</text>
<text x="192.8" y="200">4u7</text>
<text x="205.5" y="201.8">Size</text>
<text x="215.7" y="201.8">Document Number</text>
<text x="289.3" y="201.8">Rev</text>
<text x="48.3" y="205.3">LED</text>
<text x="205.5" y="209.4">Date:</text>
<text x="208.1" y="204.3">A4</text>
<text x="215.7" y="204.3">04</text>
<text x="218.7" y="209.4">Wednesday, March 24, 2021</text>
<text x="256.3" y="209.4">Sheet</text>
<text x="269" y="209.4">1</text>
<text x="276.7" y="209.4">of</text>
<text x="284.3" y="209.4">1</text>
<text x="291.9" y="204.3">02</text>
</g>
</svg>
